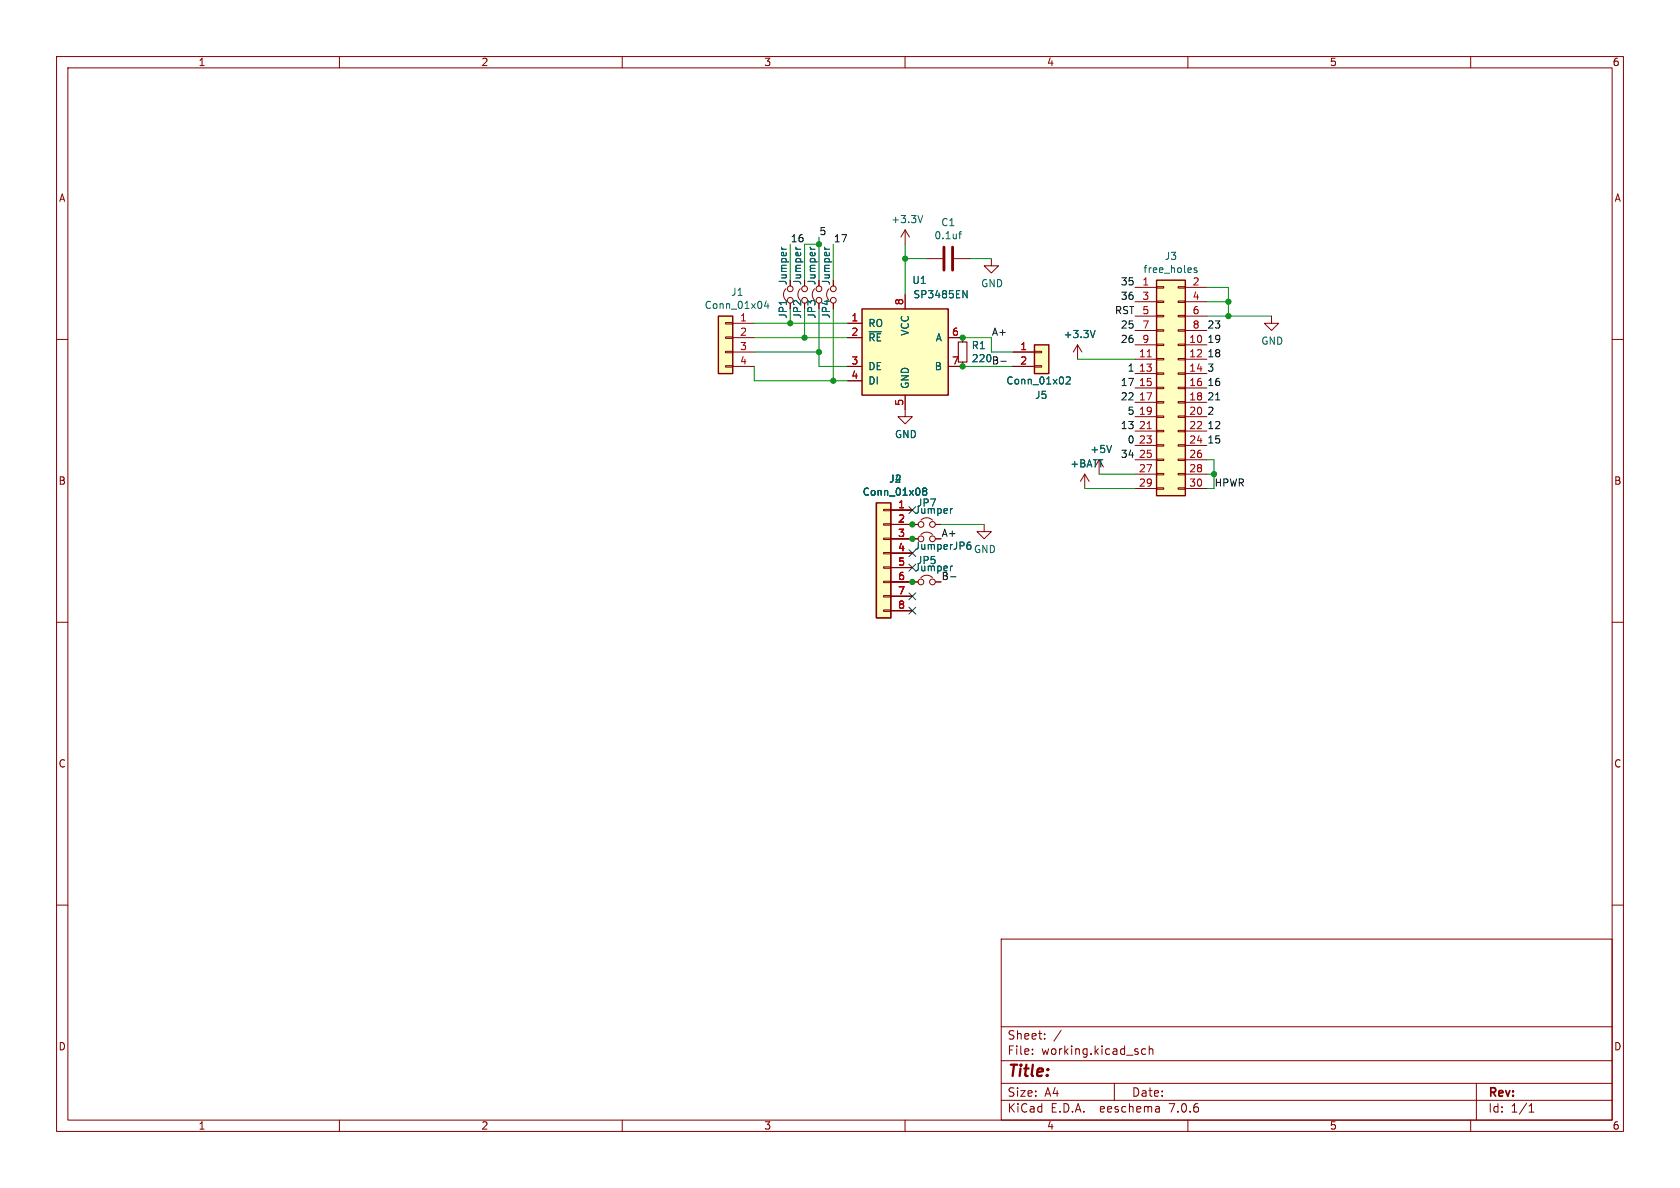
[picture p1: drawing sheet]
<svg xmlns="http://www.w3.org/2000/svg" width="297mm" height="210mm" viewBox="0 0 297 210" stroke-linecap="round" stroke-linejoin="round" font-family="sans-serif">
<g fill="none" stroke="#840000" stroke-width=".18">
<path d="M10 10h277v190h-277zM12 12h273v186h-273zM60 10v2M110 10v2M160 10v2M210 10v2M260 10v2M10 60h2M128.3 59.6h1.2v.2h-1.2zM128.3 57h1.2v.3h-1.2zM129.5 57.2h3.8M129.5 59.7h3.8"/>
<path d="M138.9 51.1a1.44 1.44 0 0 0 0 2M141.5 51.1a1.44 1.44 0 0 0 0 2M144 51.1a1.44 1.44 0 0 0 0 2M146.6 51.1a1.44 1.44 0 0 0 0 2M149.9 57.2h2.5M149.9 59.7h2.5M160 40.6v2.6M160 52.1v2.5M160 40.6l-.7 1.3M160 40.6l.8 1.3M163.8 45.7h2.8M167.6 59.7h2.6v.8"/>
<path d="M168.7 45.7h2.7M175.3 45.7v1.3h1.2l-1.2 1.3-1.3-1.3h1.3M200.7 50.8h3.8M200.7 53.3h3.8M200.7 55.9h3.8M200.7 58.4h3.8M204.5 58.3h1.2v.2h-1.2zM204.5 55.8h1.2v.2h-1.2zM204.5 53.2h1.2v.3h-1.2zM204.5 50.7h1.2v.2h-1.2zM208.3 58.3h1.2v.2h-1.2zM208.3 55.8h1.2v.2h-1.2z"/>
<path d="M208.3 53.2h1.2v.3h-1.2zM208.3 50.7h1.2v.2h-1.2zM209.5 50.8h3.9M209.5 53.3h3.9M209.5 55.9h3.9M209.5 58.4h3.9M224.8 55.9v1.3h1.3l-1.3 1.2-1.3-1.2h1.3M285 60h2M128.3 64.6h1.2v.3h-1.2zM128.3 62.1h1.2v.3h-1.2zM129.5 62.2h3.8M129.5 64.8h3.8"/>
<path d="M149.9 64.8h2.5M149.9 67.3h2.5M160 69.9v3.8h1.3l-1.3 1.2-1.3-1.2h1.3M170.2 64v.8h-2.6M179.1 62.2h3.8M179.1 64.8h3.8M182.9 64.6h1.2v.3h-1.2zM182.9 62.1h1.2v.3h-1.2zM190.5 61l-.8 1.2M190.5 61v2.5M190.5 61l.8 1.2M200.7 61h3.8"/>
<path d="M200.7 63.5h3.8M200.7 66h3.8M200.7 68.6h3.8M200.7 71.1h3.8M200.7 73.7h3.8M200.7 76.2h3.8M200.7 78.7h3.8M204.5 78.6h1.2v.3h-1.2zM204.5 76.1h1.2v.2h-1.2zM204.5 73.5h1.2v.3h-1.2zM204.5 71h1.2v.2h-1.2zM204.5 68.5h1.2v.2h-1.2z"/>
<path d="M204.5 65.9h1.2v.3h-1.2zM204.5 63.4h1.2v.2h-1.2zM204.5 60.8h1.2v.3h-1.2zM208.3 78.6h1.2v.3h-1.2zM208.3 76.1h1.2v.2h-1.2zM208.3 73.5h1.2v.3h-1.2zM208.3 71h1.2v.2h-1.2zM208.3 68.5h1.2v.2h-1.2zM208.3 65.9h1.2v.3h-1.2zM208.3 63.4h1.2v.2h-1.2zM208.3 60.8h1.2v.3h-1.2zM209.5 61h3.9"/>
<path d="M209.5 63.5h3.9M209.5 66h3.9M209.5 68.6h3.9M209.5 71.1h3.9M209.5 73.7h3.9M209.5 76.2h3.9M209.5 78.7h3.9M156.2 97.7h1.3v.2h-1.3zM156.2 95.1h1.3v.3h-1.3zM156.2 92.6h1.3v.2h-1.3zM156.2 90h1.3v.3h-1.3zM157.5 95.3h4.8"/>
<path d="M157.5 90.2h3.8M157.5 92.7h4.8M157.5 97.8h3.8M162.8 94.5a1.44 1.44 0 0 1 2 0M165.4 95.3h1M165.4 92.7h1M174 92.7v1.3h1.3l-1.3 1.3-1.3-1.3h1.3M191.8 83.8l-.8 1.3M191.8 83.8v2.6M191.8 83.8l.7 1.3M194.3 81.3v2.5M200.7 81.3h3.8"/>
<path d="M200.7 83.8h3.8M200.7 86.4h3.8M204.5 86.2h1.2v.3h-1.2zM204.5 83.7h1.2v.2h-1.2zM204.5 81.2h1.2v.2h-1.2zM208.3 86.2h1.2v.3h-1.2zM208.3 83.7h1.2v.2h-1.2zM208.3 81.2h1.2v.2h-1.2zM209.5 81.3h3.9M209.5 83.8h3.9M209.5 86.4h3.9M10 110h2"/>
<path d="M156.2 107.8h1.3v.3h-1.3zM156.2 105.3h1.3v.2h-1.3zM156.2 102.7h1.3v.3h-1.3zM156.2 100.2h1.3v.3h-1.3zM157.5 100.3h3.8M157.5 102.9h4.8M157.5 105.4h3.8M157.5 108h3.8M165.4 102.9h1M285 110h2M10 160h2M285 160h2"/>
<path d="M177 166h108v32h-108zM60 198v2M110 198v2M160 198v2M177 194.5h108M177 191.5h108M177 187.5h108M177 181.5h108M182.5 186.3v.1M182.5 185.5v.1M184.7 183.6v.1M184.7 182.8v.1"/>
<path d="M187.6 182.1l-1.3 2M197 191.5v3M202.5 185.5l-.4-.1-.3 .3v.4l.2 .2h.5M203.2 185.5l.2-.1 .3 .1 .1 .9M203.2 184.9v1.5M204.9 195.7l.1 .9M205 196.5l-.2 .1M205 196h-.2M210 198v2M260 198v2M261 191.5v6.5M270.3 196.6h.9"/>
<path d="M270.3 195.5l.4-.4v1.5"/>
<circle cx="139.7" cy="51.1" r=".51"/>
<circle cx="139.7" cy="53.1" r=".51"/>
<circle cx="142.2" cy="53.1" r=".51"/>
<circle cx="142.2" cy="51.1" r=".51"/>
<circle cx="144.8" cy="53.1" r=".51"/>
<circle cx="144.8" cy="51.1" r=".51"/>
<circle cx="147.3" cy="53.1" r=".51"/>
<circle cx="147.3" cy="51.1" r=".51"/>
<circle cx="162.8" cy="95.3" r=".51"/>
<circle cx="162.8" cy="92.7" r=".51"/>
<circle cx="164.8" cy="95.3" r=".51"/>
<circle cx="164.8" cy="92.7" r=".51"/>
<circle cx="162.8" cy="102.9" r=".51"/>
<circle cx="164.8" cy="102.9" r=".51"/>
</g>
<g fill="none" stroke="#006464" stroke-width=".18">
<path d="M163.1 38.1l-.4 1.3M135.5 53.2l-.3 .9h.7M135.8 53.7v.8M138.2 43.7l.1 .3M140.7 43.7l.1 .3M143.2 43.7l.2 .3M145.8 43.7l.1 .3M169.5 41.4h.5M170 40.9l-.3 .2v1.1M170.2 51.4l.8 1.2v-1.2M193.6 58.4l-.4 1.3M211.6 47.4l-.3-.1-.2 .2 .1 .2 .4 .1v.3h-.5"/>
<path d="M188.5 66.7l.5-.1 .2 .4-.8 .9h.8M196.5 78.7l-.4 1.3M163.3 86.8l-.2-.2 .2-.3h.3l.2 .2-.2 .3M163.3 86.8l-.2 .3 .1 .3 .1 .1h.4l.1-.2v-.2l-.2-.3M163.3 86.8h.3M168.4 89.9l-.3 .1M168.4 100.1l-.3 .1"/>
</g>
<g fill="#ffffc2" stroke="#ffffc2" stroke-width=".18">
<path d="M154.9 88.9h2.6v20.3h-2.6z"/>
<path d="M204.5 49.5h5v38.1h-5z"/>
<path d="M182.9 61h2.5v5h-2.5z"/>
<path d="M152.4 54.6h15.2v15.3h-15.2z"/>
<path d="M127 55.9h2.5v10.1h-2.5z"/>
</g>
<path d="M127 55.9h2.5v10.1h-2.5zM152.4 54.6h15.2v15.3h-15.2zM204.5 49.5h5v38.1h-5zM182.9 61h2.5v5h-2.5zM154.9 88.9h2.6v20.3h-2.6z" fill="none" stroke="#840000" stroke-width=".25"/>
<path d="M202.8 63.1h.7M202.8 75.8h.7" fill="none" stroke="#a90000" stroke-width=".18"/>
<path d="M169.4 60.5h1.5v3.5h-1.5z" fill="none" stroke="#840000" stroke-width=".2"/>
<path d="M166.9 43.7v4.1M168.4 43.7v4.1" fill="none" stroke="#840000" stroke-width=".51"/>
<path d="M176.9 63.9h1M214.9 70.7h.7M168 102h1" fill="none" stroke="#0f0f0f" stroke-width=".18"/>
<g fill="none" stroke="#009600" stroke-width=".18">
<path d="M133.3 59.7h16.6M133.3 57.2h16.6M139.7 43.2v6.3M139.7 54.6v2.6M142.2 54.6v5.1M144.8 41.9v7.6M144.8 54.6v10.2h5.1M144.8 43.2h-2.6v6.3M147.3 43.2v6.3M147.3 54.6v12.7M160 43.2v8.9M160 45.7h3.8"/>
<path d="M170.2 59.7h5.1v2.5h3.8M171.4 45.7h3.9M213.4 55.9h11.4M213.4 53.3h3.8M213.4 50.8h3.8v5.1M133.3 64.8v2.5h16.6M133.3 62.2h11.5M170.2 64.8h8.9M190.5 63.5h10.2M166.4 92.7h7.6M191.8 86.4h8.9M194.3 83.8h6.4"/>
<path d="M213.4 81.3h1.2v5.1h-1.2M213.4 83.8h1.2"/>
</g>
<path d="M160.7 97.2l1.2 1.2M160.7 89.6l1.2 1.2M160.7 99.7l1.2 1.2M161.9 97.2l-1.2 1.2M161.9 89.6l-1.2 1.2M161.9 99.7l-1.2 1.2M160.7 104.8l1.2 1.2M160.7 107.3l1.2 1.3M161.9 104.8l-1.2 1.2M161.9 107.3l-1.2 1.3" fill="none" stroke="#000084" stroke-width=".18"/>
<g fill="#009600" stroke="#009600" stroke-width=".18">
<circle cx="142.2" cy="59.7" r=".46"/>
<circle cx="139.7" cy="57.2" r=".46"/>
<circle cx="160" cy="45.7" r=".46"/>
<circle cx="144.8" cy="43.2" r=".46"/>
<circle cx="144.8" cy="62.2" r=".46"/>
<circle cx="147.3" cy="67.3" r=".46"/>
<circle cx="170.2" cy="64.8" r=".46"/>
<circle cx="161.3" cy="92.7" r=".46"/>
<circle cx="161.3" cy="95.3" r=".46"/>
<circle cx="170.2" cy="59.7" r=".46"/>
<circle cx="161.3" cy="102.9" r=".46"/>
<circle cx="217.2" cy="53.3" r=".46"/>
<circle cx="217.2" cy="55.9" r=".46"/>
<circle cx="214.6" cy="83.8" r=".46"/>
</g>
<text font-size="2.8" fill="#840000" x="178" y="190.9">Title:</text>
<g font-size="2.1" fill="#840000">
<text x="178" y="184">Sheet:</text>
<text x="178" y="186.7">File:</text>
<text x="184.1" y="186.7">working.kicad_sch</text>
<text x="178" y="196.9">KiCad</text>
<text x="178" y="194.1">Size:</text>
<text x="184.7" y="194.1">A4</text>
<text x="185.7" y="196.9">E.D.A.</text>
<text x="194.6" y="196.9">eeschema</text>
<text x="200" y="194.1">Date:</text>
<text x="207" y="196.9">7.0.6</text>
<text x="263" y="194.3">Rev:</text>
<text x="263" y="196.9">Id:</text>
<text x="267.1" y="196.9">1/1</text>
</g>
<g font-size="1.8" fill="#840000">
<text x="35" y="11.9">1</text>
<text x="85" y="11.9">2</text>
<text x="135" y="11.9">3</text>
<text x="185" y="11.9">4</text>
<text x="235" y="11.9">5</text>
<text x="285" y="11.9">6</text>
<text x="10.3" y="35.9">A</text>
<text x="285.3" y="35.9">A</text>
<text x="139.3" y="50.5" transform="rotate(-90 139.3 50.5)">Jumper</text>
<text x="141.8" y="50.5" transform="rotate(-90 141.8 50.5)">Jumper</text>
<text x="144.4" y="50.5" transform="rotate(-90 144.4 50.5)">Jumper</text>
<text x="146.9" y="50.5" transform="rotate(-90 146.9 50.5)">Jumper</text>
<text x="139.3" y="56.4" transform="rotate(-90 139.3 56.4)">JP1</text>
<text x="141.8" y="56.4" transform="rotate(-90 141.8 56.4)">JP2</text>
<text x="144.4" y="56.4" transform="rotate(-90 144.4 56.4)">JP3</text>
<text x="146.9" y="56.4" transform="rotate(-90 146.9 56.4)">JP4</text>
<text x="10.3" y="85.9">B</text>
<text x="285.3" y="85.9">B</text>
<text x="10.3" y="135.9">C</text>
<text x="285.3" y="135.9">C</text>
<text x="10.3" y="185.9">D</text>
<text x="285.3" y="185.9">D</text>
<text x="35" y="199.9">1</text>
<text x="85" y="199.9">2</text>
<text x="135" y="199.9">3</text>
<text x="185" y="199.9">4</text>
<text x="235" y="199.9">5</text>
<text x="285" y="199.9">6</text>
</g>
<g font-size="1.8" fill="#0f0f0f">
<text x="144.8" y="41.6">5</text>
<text x="139.7" y="42.9">16</text>
<text x="147.3" y="42.9">17</text>
<text x="198" y="50.5">35</text>
<text x="198" y="53.1">36</text>
<text x="175.3" y="59.4">A+</text>
<text x="197" y="55.6">RST</text>
<text x="198" y="58.2">25</text>
<text x="213.4" y="58.2">23</text>
<text x="171.7" y="64.2">220 B-</text>
<text x="198" y="60.7">26</text>
<text x="199.2" y="65.8">1</text>
<text x="213.4" y="63.2">18</text>
<text x="213.4" y="60.7">19</text>
<text x="213.4" y="65.8">3</text>
<text x="198" y="70.9">22</text>
<text x="198" y="68.3">17</text>
<text x="213.4" y="70.9">21</text>
<text x="213.4" y="68.3">16</text>
<text x="198" y="75.9">13</text>
<text x="199.2" y="73.4">5</text>
<text x="213.4" y="75.9">12</text>
<text x="213.4" y="73.4">2</text>
<text x="198" y="81">34</text>
<text x="199.2" y="78.5">0</text>
<text x="213.4" y="78.5">15</text>
<text x="214.6" y="86.1">HPWR</text>
<text x="166.4" y="95">A+</text>
</g>
<g font-size="1.8" fill="#006464">
<text x="157.5" y="39.6">+3.3V</text>
<text x="166.3" y="40.2">C1</text>
<text x="165.1" y="42.5">0.1uf</text>
<text x="205.8" y="46.2">J3</text>
<text x="129.2" y="52.5">J1</text>
<text x="161.2" y="50.4">U1</text>
<text x="161.4" y="52.9">SP3485EN</text>
<text x="173.4" y="51">GND</text>
<text x="202" y="48.5">free_holes</text>
<text x="124.5" y="54.8">Conn_01x04</text>
<text x="153.4" y="58">RO</text>
<text x="160.9" y="59.5" transform="rotate(-90 160.9 59.5)">VCC</text>
<text x="187.9" y="60">+3.3V</text>
<text x="153.4" y="60.6">~{RE}</text>
<text x="153.4" y="65.6">DE</text>
<text x="165.2" y="65.6">B</text>
<text x="165.3" y="60.6">A</text>
<text x="171.7" y="61.9">R1</text>
<text x="171.7" y="64.2">220</text>
<text x="222.9" y="61.1">GND</text>
<text x="153.4" y="68.2">DI</text>
<text x="160.9" y="68.8" transform="rotate(-90 160.9 68.8)">GND</text>
<text x="177.8" y="68.2">Conn_01x02</text>
<text x="182.9" y="70.7">J5</text>
<text x="158.1" y="77.6">GND</text>
<text x="189.1" y="82.8">+BATT</text>
<text x="192.7" y="80.3">+5V</text>
<text x="152.4" y="87.8">Conn_01x08</text>
<text x="157.1" y="85.5">J2</text>
<text x="162" y="89.8">JP7</text>
<text x="161.6" y="91">Jumper</text>
<text x="161.6" y="97.4">Jumper JP6</text>
<text x="161.6" y="101.2">Jumper</text>
<text x="162" y="99.9">JP5</text>
<text x="172.1" y="98">GND</text>
<text x="166.4" y="102.6">B-</text>
</g>
<g font-size="1.8" fill="#a90000">
<text x="201.9" y="50.5">1</text>
<text x="201.9" y="53.1">3</text>
<text x="210.7" y="50.5">2</text>
<text x="210.7" y="53.1">4</text>
<text x="130.7" y="56.9">1</text>
<text x="130.7" y="59.4">2</text>
<text x="150.4" y="56.9">1</text>
<text x="150.4" y="59.4">2</text>
<text x="159.8" y="54" transform="rotate(-90 159.8 54)">8</text>
<text x="168.2" y="59.4">6</text>
<text x="201.9" y="55.6">5</text>
<text x="201.9" y="58.2">7</text>
<text x="210.7" y="55.6">6</text>
<text x="210.7" y="58.2">8</text>
<text x="130.7" y="62">3</text>
<text x="130.7" y="64.5">4</text>
<text x="150.4" y="64.5">3</text>
<text x="168.2" y="64.5">7</text>
<text x="180.3" y="62">1</text>
<text x="180.3" y="64.5">2</text>
<text x="201.3" y="63.2">11</text>
<text x="201.3" y="65.8">13</text>
<text x="201.9" y="60.7">9</text>
<text x="210.1" y="60.7">10</text>
<text x="210.1" y="63.2">12</text>
<text x="210.1" y="65.8">14</text>
<text x="150.4" y="67.1">4</text>
<text x="159.8" y="71.8" transform="rotate(-90 159.8 71.8)">5</text>
<text x="201.3" y="68.3">15</text>
<text x="201.3" y="70.9">17</text>
<text x="210.1" y="68.3">16</text>
<text x="210.1" y="70.9">18</text>
<text x="201.3" y="73.4">19</text>
<text x="201.3" y="75.9">21</text>
<text x="210.1" y="73.4">20</text>
<text x="210.1" y="75.9">22</text>
<text x="201.3" y="78.5">23</text>
<text x="201.3" y="81">25</text>
<text x="201.3" y="83.6">27</text>
<text x="210.1" y="78.5">24</text>
<text x="210.1" y="81">26</text>
<text x="210.1" y="83.6">28</text>
<text x="158.7" y="89.9">1</text>
<text x="201.3" y="86.1">29</text>
<text x="210.1" y="86.1">30</text>
<text x="158.7" y="92.5">2</text>
<text x="158.7" y="95">3</text>
<text x="158.7" y="97.5">4</text>
<text x="158.7" y="100.1">5</text>
<text x="158.7" y="102.6">6</text>
<text x="158.7" y="105.2">7</text>
<text x="158.7" y="107.7">8</text>
</g>
</svg>
